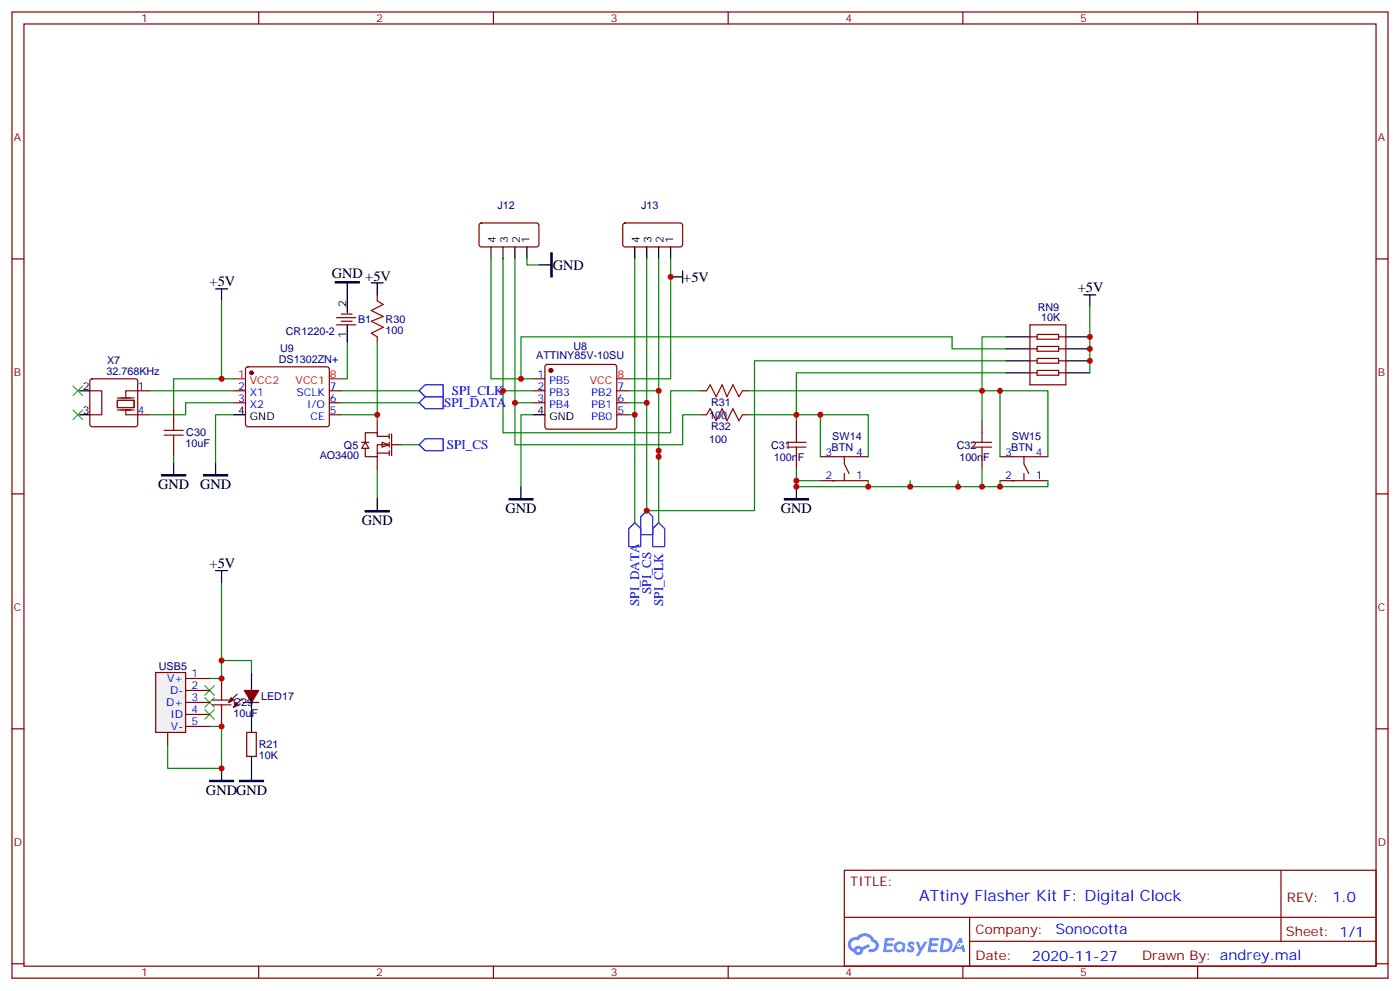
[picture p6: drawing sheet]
<svg xmlns="http://www.w3.org/2000/svg" width="412mm" height="292mm" viewBox="0 0 412 292" stroke-linecap="round" stroke-linejoin="round" font-family="sans-serif">
<g fill="none" stroke="#870000" stroke-width=".35">
<path d="M3.5 3.5h405.4v284.4h-405.4zM7.1 7.1h398.2v277.2h-398.2zM76.2 3.5v3.6M145.3 3.5v3.6M214.5 3.5v3.6M283.6 3.5v3.6M352.8 3.5v3.6M3.5 76.2h3.6M405.3 76.2h3.6M3.5 145.3h3.6M405.3 145.3h3.6M3.5 214.5h3.6"/>
<path d="M405.3 214.5h3.6M248.7 256.1h156.6v28.2h-156.6zM377.3 256.1v20.9M248.7 270h156.5M285.6 277h119.6M285.6 270v14.1M3.5 283.6h3.6M76.2 284.3v3.6M145.3 284.3v3.6M214.5 284.3v3.6M283.6 284.3v3.6M352.8 284.3v3.6"/>
<path d="M405.3 283.6h3.6"/>
</g>
<g fill="#5487ff">
<path d="M267.7 277.3a1.22 1.22 0 0 1 1.7 .3l-.4 .5a.47 .47 0 0 0-.3-.4 .47 .47 0 0 0-.5 .2l.1 .3a1.14 1.14 0 0 1 .8 1.7 1.14 1.14 0 0 1-1.9 0l-.2-.2 .5-.5 .7 .4a.29 .29 0 0 0 .3-.3 .29 .29 0 0 0-.2-.3 1.04 1.04 0 0 1-.6-1.7z"/>
<path d="M260.7 276h2.4l.3 .2-.2 .5-1.8 .1-.1 .8h1.5l.3 .4-.3 .4h-1.6l-.2 1.1h1.7l.2 .3-.2 .3-2.6 .1z"/>
<path d="M273.8 276h2.4l.3 .2-.1 .5-1.8 .1-.2 .8h1.6l.3 .4-.4 .4h-1.6l-.1 1.1h1.7l.2 .3-.2 .3-2.6 .1z"/>
<path d="M282.6 276.1h.7l.3 1.2-.6 .3a.69 .69 0 0 0-1 .3 .69 .69 0 0 0 .4 1 .69 .69 0 0 0 .9-.7l.5-.2 .6 2.2h-.8l-.2-.9h-1.8l-.5 .9h-.8z"/>
<path d="M269.8 277.1h.8l.6 1.8 1.1-1.8h.9l-2.6 4.2h-.8l.9-1.5z"/>
<path d="M277.4 276.1l-.6 4.1h1.3a2.11 2.11 0 0 0 2.5-2.1 2.11 2.11 0 0 0-2.5-2zM278.1 276.8a1.39 1.39 0 0 1 1.7 1.4 1.39 1.39 0 0 1-1.8 1.3h-.3z"/>
<path d="M263.7 277.7a1.54 1.54 0 0 0-.1 2.1 1.54 1.54 0 0 0 2.2 .2l.6 .2 .3-2.3-.2-.2-.4-.1a1.49 1.49 0 0 0-2.4 .1zM264 278.7a.94 .94 0 0 1 1.8 0 .94 .94 0 0 1-1.8 0z"/>
<path d="M250.4 276.4a2.18 2.18 0 0 0 1.1 3.7 1.44 1.44 0 0 0 1.6 1 1.44 1.44 0 0 0 1.2-1.5l2-1-.5-.8-1.9 1a1.47 1.47 0 0 0-2.4 .4 1.39 1.39 0 0 1-.7-1.9 1.39 1.39 0 0 1 2-.5 2.12 2.12 0 0 1 2.2-1.3 2.12 2.12 0 0 1 1.9 1.7 1.14 1.14 0 0 1 1.1 1.4 1.14 1.14 0 0 1-1.7 .8 .43 .43 0 0 0-.5 .3 .43 .43 0 0 0 .4 .5 1.98 1.98 0 0 0 2.5-1.2 1.98 1.98 0 0 0-1.2-2.5 3.1 3.1 0 0 0-5.3-.7l-.9 .1zM252.3 279.7a.55 .55 0 0 1 1.1 0 .55 .55 0 0 1-1.1 0z"/>
<circle cx="282.6" cy="278.1" r=".26"/>
</g>
<path d="M111.1 88.5l1.8 1.1-3.5 1.8 3.5 1.7-3.5 1.4 3.5 1.8-3.5 1.8 1.7 1M208.1 115l1.1-1.8 1.8 3.6 1.7-3.6 1.4 3.6 1.8-3.6 1.8 3.6 1-1.8M208.1 122.1l1.1-1.8 1.8 3.5 1.7-3.5 1.4 3.5 1.8-3.5 1.8 3.5 1-1.7M231.8 131.6h5.6M231.8 130.2h5.6M234.6 127.4v2.8M234.6 131.6v2.8M286.5 131.6h5.6M286.5 130.2h5.6M289.3 127.4v2.8M289.3 131.6v2.8" fill="none" stroke="#a10000" stroke-width=".35"/>
<g fill="none" stroke="#870000" stroke-width=".35">
<path d="M141.3 65.8l.5-.2 16.5 .1 .4 .6v5.9l-.7 .5-16.5-.1-.4-.6v-5.7zM183.7 65.8l.4-.2 16.6 .1 .4 .6-.1 5.9-.6 .5-16.5-.1-.5-.6v-5.7zM111.1 86.8v1.7M111.1 99.1v1.8M303.4 99.1h2.1M303.4 95.6h10.6v17.6h-10.6zM305.5 98.4h6.4v1.4h-6.4zM311.9 99.1h2.1M26.7 111.7l.5-.2h12.7l.5 .2 .2 .5v12.7l-.3 .5-.4 .2h-12.7l-.5-.2-.2-.5v-12.7zM40.6 115h3.5M68.8 115h3.5M68.8 118.5h3.5"/>
<path d="M72.6 108.2l.4-.3h23.3l.5 .3 .2 .5-.1 16.5-.6 .4-23.5-.1-.5-.6v-16.2zM97 115h3.5M97 118.5h3.5M157 115h3.5M157 111.5h3.5M157 118.5h3.5M160.7 107.5l.5-.3h19.8l.5 .3 .2 .4v17.7l-.3 .5-.4 .2h-19.8l-.5-.2-.2-.5v-17.7zM181.7 115h3.5M181.7 118.5h3.5M206.4 115h1.7M218.7 115h1.8M303.4 109.7h2.1"/>
<path d="M303.4 102.7h2.1M303.4 106.2h2.1M305.5 109h6.4v1.4h-6.4zM305.5 105.5h6.4v1.4h-6.4zM305.5 102h6.4v1.4h-6.4zM311.9 109.7h2.1M311.9 102.7h2.1M311.9 106.2h2.1M40.6 122.1h3.5M97 122.1h3.5M181.7 122.1h3.5M206.4 122.1h1.7"/>
<path d="M218.7 122.1h1.8M234.6 123.8v3.6M234.6 134.4v3.5M241.7 134.4h14.1M248.7 134.4v2.1l1.4 2.8M248.7 139.3v2.2M289.3 123.8v3.6M289.3 134.4v3.5M294.6 134.4h14.1M301.6 134.4v2.1l1.4 2.8M301.6 139.3v2.2M241.7 141.5h14.1"/>
<path d="M294.6 141.5h14.1"/>
</g>
<g fill="none" stroke="#000" stroke-width=".35">
<path d="M144.6 72.7v3.5M148.2 72.7v3.5M151.7 72.7v3.5M155.2 72.7v3.5M158.7 78h3.6M187 72.7v3.5M190.5 72.7v3.5M194 72.7v3.5M197.6 72.7v3.5M201.1 79.7v3.6M63.5 85h3.5M65.3 85v3.5"/>
<path d="M109.4 83.3h3.5M111.1 83.3v3.5M197.6 81.5h3.5M296.3 99.1h7.1M314 99.1h7M319.3 86.8h3.5M321 86.8v3.5M22.9 115h3.6M296.3 109.7h7.1M296.3 106.2h7.1M296.3 102.7h7.1M314 109.7h7"/>
<path d="M314 106.2h7M314 102.7h7M22.9 122.1h3.6M63.5 136.2v3.5M68.8 122.1h3.5M157 122.1h3.5M111.1 146.8v3.5M153.5 143.2v3.6M234.6 143.2v3.6"/>
</g>
<g fill="none" stroke="#008700" stroke-width=".35">
<path d="M144.6 76.2v35.3h8.9M148.2 76.2v38.8h8.8M151.7 76.2v42.3h5.3M187 76.2v45.9h-1.8M190.5 76.2v42.3h-5.3M194 76.2v38.8h-8.8M197.6 81.5v30h-12.4M280.5 99.1h-127v12.4h3.5M321 90.3v19.4M44.1 115h24.7M68.8 118.5h-14.1v3.6h-10.6M100.5 115h23"/>
<path d="M100.5 118.5h23M148.2 115v12.4h49.4v-12.4h8.8M151.7 118.5v12.4h49.4v-8.8h5.3M220.5 115h74.1v19.4M289.3 115v8.8M294.6 115h14.1v19.4M296.3 109.7h-61.7v14.1M68.8 122.1h-5.3v14.1M111.1 137.9v8.9M157 122.1h-3.5v21.1M220.5 122.1h21.2v12.3M234.6 137.9v3.6"/>
<path d="M241.7 122.1h14.1v12.3M289.3 137.9v5.3M241.7 141.5h-7.1v1.7h33.5v-1.7M255.8 141.5v1.7M282.2 141.5v1.7M294.6 141.5v1.7h-26.5M308.7 141.5v1.7h-14.1"/>
</g>
<g fill="#870000" stroke="#870000" stroke-width=".35">
<circle cx="162.3" cy="109" r=".53"/>
<circle cx="74.1" cy="109.7" r=".53"/>
</g>
<path d="M68.8 111.5h3.5M97 111.5h3.5M181.7 111.5h3.5" fill="none" stroke="#f00" stroke-width=".35"/>
<path d="M162.3 74.4h.3v7.1h-.3zM60 139.7h7v.4h-7zM107.6 150.3h7.1v.3h-7.1zM149.9 146.8h7.1v.3h-7.1zM231.1 146.8h7v.3h-7z" fill="#000" stroke="#000" stroke-width=".35"/>
<path d="M123.5 118.5l1.7-1.7h5.3v3.5h-5.3zM123.5 115l1.7-1.8h5.3v3.6h-5.3zM187 153.8l1.7 1.8v5.3h-3.5v-5.3zM190.5 150.3l1.8 1.7v5.3h-3.6v-5.3zM194 153.8l1.8 1.8v5.3h-3.5v-5.3z" fill="none" stroke="#00f" stroke-width=".35"/>
<path d="M26.5 115h3.5v7.1h-3.5M34.6 117.8h4.9v2.1h-4.9zM34.6 117.1h4.9M40.6 115h-3.6v2.1M34.6 120.6h4.9M38.5 120.6h-1.5v1.5h3.6" fill="none" stroke="#870012" stroke-width=".35"/>
<path d="M21.5 113.6l2.8 2.8M24.3 113.6l-2.8 2.8M21.5 120.6l2.8 2.9M24.3 120.6l-2.8 2.9" fill="none" stroke="#3c3" stroke-width=".35"/>
<path d="M112.5 130.2l2.2 .7-2.2 .7z" fill="#fff" stroke="#870000" stroke-width=".35"/>
<g fill="none" stroke="#870000" stroke-width=".35">
<path d="M99.1 95.6h5.7M99.1 93.5h5.7M100.5 94.5h3.2M100.5 92.4h3.2M51.2 120.3v3.5M51.2 130.9v3.5M106.5 130.2h2.2M107.6 130.2l1.1 1.7h-2.2zM111.1 133.3h3.6M111.1 123.8v3.6M111.1 134.4v3.5M114.7 128.4h-3.6v-1h-3.5v2.8"/>
<path d="M114.7 130.9h-3.6v3.5h-3.5v-2.5M114.7 127.7v1.4M114.7 130.2v1.4M114.7 132.6v1.5M115.4 127.7v6.4M115.4 130.9h2.8M72.7 215.5h2.8v7.1h-2.8z"/>
</g>
<g fill="none" stroke="#008700" stroke-width=".35">
<path d="M197.6 76.2v5.3M65.3 88.5v23h3.5M280.5 99.1v3.6h15.8M296.3 99.1h-7v15.9M65.3 111.5h-14.1v8.8M102.3 100.9v10.6h-1.8M111.1 100.9v22.9M194 115v19.4M296.3 106.2h-74.1v44.1h-31.7v-31.8M51.2 134.4v1.8M100.5 122.1h10.6M118.2 130.9h5.3"/>
<path d="M187 122.1v31.7M194 132.6v21.2M65.3 171.4v28.3h-3.6M61.7 213.8h3.6v12.3h-15.9v-7"/>
</g>
<path d="M123.5 130.9l1.7-1.8h5.3v3.5h-5.3z" fill="none" stroke="#00f" stroke-width=".35"/>
<path d="M48.3 128.1h5.7M48.3 126.6h5.7M51.2 123.8v2.8M51.2 128.1v2.8" fill="none" stroke="#a10000" stroke-width=".35"/>
<path d="M98.8 82.9h7v.4h-7zM47.6 139.7h7.1v.4h-7.1z" fill="#000" stroke="#000" stroke-width=".35"/>
<path d="M102.3 83.3v8.8M102.3 95.6v5.3M51.2 136.2v3.5M74.1 212v3.5M74.1 222.6v3.5" fill="none" stroke="#000" stroke-width=".35"/>
<path d="M60.3 208.8l2.8 2.9M60.3 205.3l2.8 2.8M60.3 201.8l2.8 2.8M63.1 208.8l-2.8 2.9M63.1 205.3l-2.8 2.8M63.1 201.8l-2.8 2.8" fill="none" stroke="#3c3" stroke-width=".35"/>
<path d="M45.9 197.9h8.8v17.6h-8.8z" fill="#f0f0f0" stroke="#870000" stroke-width=".35"/>
<path d="M54.7 199.7h7M65.3 199.7v3.5M49.4 215.5v3.6M54.7 203.2h7M54.7 206.7h7M54.7 210.3h7M54.7 213.8h7M65.3 210.3v3.5M69.8 204.3l-2.4 2.4M71.3 205.7l-2.5 2.4M71.6 206.7h4.6" fill="none" stroke="#870000" stroke-width=".35"/>
<path d="M63.5 167.9h3.5M65.3 167.9v3.5M74.1 197.9v5.3M74.1 206.7v5.3M65.3 226.1v3.6M74.1 226.1v3.6" fill="none" stroke="#000" stroke-width=".35"/>
<g fill="#870000" stroke="#870000" stroke-width=".35">
<path d="M72 203.2h4.2l-2.1 3.5z"/>
<path d="M69.5 206.7l.7 .7-1.4 .7z"/>
<path d="M68.1 205.3l.7 .7-1.4 .7z"/>
</g>
<path d="M61.7 229.7h7.1v.3h-7.1zM70.6 229.7h7v.3h-7z" fill="#000" stroke="#000" stroke-width=".35"/>
<path d="M155.2 76.2v1.8h3.5M65.3 194.4h8.8v3.5" fill="none" stroke="#008700" stroke-width=".35"/>
<path d="M62.4 206h5.7M62.4 207.4h5.7M65.3 203.2v2.8M65.3 207.4v2.9" fill="none" stroke="#a10000" stroke-width=".35"/>
<g fill="#c00">
<circle cx="151.7" cy="118.5" r=".88"/>
<circle cx="148.2" cy="115" r=".88"/>
<circle cx="268.1" cy="143.2" r=".88"/>
<circle cx="294.6" cy="143.2" r=".88"/>
<circle cx="282.2" cy="143.2" r=".88"/>
<circle cx="255.8" cy="143.2" r=".88"/>
<circle cx="241.7" cy="122.1" r=".88"/>
<circle cx="294.6" cy="115" r=".88"/>
<circle cx="289.3" cy="143.2" r=".88"/>
<circle cx="289.3" cy="115" r=".88"/>
<circle cx="234.6" cy="143.2" r=".88"/>
<circle cx="234.6" cy="122.1" r=".88"/>
<circle cx="234.6" cy="141.5" r=".88"/>
<circle cx="153.5" cy="111.5" r=".88"/>
<circle cx="187" cy="122.1" r=".88"/>
<circle cx="194" cy="115" r=".88"/>
<circle cx="190.5" cy="118.5" r=".88"/>
<circle cx="111.1" cy="122.1" r=".88"/>
<circle cx="65.3" cy="111.5" r=".88"/>
<circle cx="321" cy="106.2" r=".88"/>
<circle cx="321" cy="102.7" r=".88"/>
<circle cx="321" cy="99.1" r=".88"/>
<circle cx="190.5" cy="150.3" r=".88"/>
<circle cx="194" cy="132.6" r=".88"/>
<circle cx="194" cy="134.4" r=".88"/>
<circle cx="65.3" cy="226.1" r=".88"/>
<circle cx="65.3" cy="194.4" r=".88"/>
<circle cx="65.3" cy="199.7" r=".88"/>
<circle cx="65.3" cy="213.8" r=".88"/>
<circle cx="197.6" cy="81.5" r=".88"/>
</g>
<text font-size="4.6" fill="#00f" x="270.8" y="265.1">ATtiny Flasher Kit F: Digital Clock</text>
<g font-size="4.2">
<text x="97.7" y="81.9">GND+5V</text>
<text x="162.8" y="79.4">GND</text>
<text x="201.3" y="82.9">+5V</text>
<text x="61.7" y="84.3">+5V</text>
<text x="317.5" y="86.1">+5V</text>
<text x="46.6" y="143.9">GND</text>
<text x="58.9" y="143.9">GND</text>
<text x="106.5" y="154.5">GND</text>
<text x="148.9" y="151">GND</text>
<text x="230" y="151">GND</text>
<text x="61.7" y="167.2">+5V</text>
<text x="60.7" y="233.9">GNDGND</text>
</g>
<g font-size="4.2" fill="#00f">
<text x="392.5" y="265.4">1.0</text>
<text x="310.9" y="274.9">Sonocotta</text>
<text x="304" y="282.7">2020-11-27</text>
</g>
<g font-size="3.9" fill="#00f">
<text x="130.9" y="119.7">SPI_DATA</text>
<text x="133.1" y="116.2">SPI_CLK</text>
<text x="131.6" y="132.2">SPI_CS</text>
<text x="188.3" y="178.3" transform="rotate(-90 188.3 178.3)">SPI_DATA</text>
<text x="191.8" y="174.8" transform="rotate(-90 191.8 174.8)">SPI_CS</text>
<text x="195.3" y="178.3" transform="rotate(-90 195.3 178.3)">SPI_CLK</text>
</g>
<g font-size="3.9" fill="#800">
<text x="250.5" y="260.7">TITLE:</text>
<text x="379.1" y="265.4">REV:</text>
<text x="287.4" y="274.9">Company:</text>
<text x="378.7" y="275.5">Sheet: 1/1</text>
<text x="287.4" y="282.6">Date:</text>
<text x="336.4" y="282.7">Drawn By: andrey.mal</text>
</g>
<g font-size="3.2" fill="#800">
<text x="41.6" y="6.5">1</text>
<text x="110.8" y="6.5">2</text>
<text x="179.9" y="6.5">3</text>
<text x="249.1" y="6.5">4</text>
<text x="318.2" y="6.5">5</text>
<text x="4.1" y="41.6">A</text>
<text x="405.9" y="41.6">A</text>
<text x="4.1" y="110.8">B</text>
<text x="405.9" y="110.8">B</text>
<text x="4.1" y="179.9">C</text>
<text x="405.9" y="179.9">C</text>
<text x="4.1" y="249.1">D</text>
<text x="405.9" y="249.1">D</text>
<text x="41.6" y="287.3">1</text>
<text x="110.8" y="287.3">2</text>
<text x="179.9" y="287.3">3</text>
<text x="249.1" y="287.3">4</text>
<text x="318.2" y="287.3">5</text>
</g>
<g font-size="3.2" fill="#000080">
<text x="146.6" y="61.4">J12</text>
<text x="188.9" y="61.4">J13</text>
<text x="105.5" y="95">B1</text>
<text x="113.6" y="94.9">R30</text>
<text x="305.7" y="91.5">RN9</text>
<text x="306.7" y="94.5">10K</text>
<text x="84.2" y="98.5">CR1220-2</text>
<text x="113.6" y="98.2">100</text>
<text x="31.5" y="107.2">X7</text>
<text x="82.1" y="106.9">DS1302ZN+</text>
<text x="82.5" y="103.6">U9</text>
<text x="157.9" y="105.7">ATTINY85V-10SU</text>
<text x="168.9" y="102.9">U8</text>
<text x="31.3" y="110.4">32.768KHz</text>
<text x="209.5" y="119.6">R31</text>
<text x="208.9" y="123.2">100</text>
<text x="54.7" y="131.7">10uF</text>
<text x="54.9" y="128.4">C30</text>
<text x="208.9" y="130.3">100</text>
<text x="209.5" y="126.7">R32</text>
<text x="245.2" y="129.4">SW14</text>
<text x="298.1" y="129.4">SW15</text>
<text x="94.2" y="135.2">AO3400</text>
<text x="101.3" y="132.1">Q5</text>
<text x="227.2" y="132">C31</text>
<text x="227.9" y="135.6">100nF</text>
<text x="245" y="132.6">BTN</text>
<text x="281.9" y="132">C32</text>
<text x="282.6" y="135.6">100nF</text>
<text x="297.9" y="132.6">BTN</text>
<text x="46.8" y="197.2">USB5</text>
<text x="68.8" y="207.9">C29</text>
<text x="76.9" y="206.1">LED17</text>
<text x="68.8" y="211.1">10uF</text>
<text x="76.2" y="220.2">R21</text>
<text x="76.2" y="223.4">10K</text>
</g>
<g font-size="3.2">
<text x="146" y="71.4" transform="rotate(-90 146 71.4)">4</text>
<text x="149.6" y="71.4" transform="rotate(-90 149.6 71.4)">3</text>
<text x="153.1" y="71.4" transform="rotate(-90 153.1 71.4)">2</text>
<text x="155.9" y="71.4" transform="rotate(-90 155.9 71.4)">1</text>
<text x="188.4" y="71.4" transform="rotate(-90 188.4 71.4)">4</text>
<text x="191.9" y="71.4" transform="rotate(-90 191.9 71.4)">3</text>
<text x="195.4" y="71.4" transform="rotate(-90 195.4 71.4)">2</text>
<text x="198.3" y="71.4" transform="rotate(-90 198.3 71.4)">1</text>
<text x="102" y="90.3" transform="rotate(-90 102 90.3)">2</text>
<text x="102" y="99.4" transform="rotate(-90 102 99.4)">1</text>
<text x="24.4" y="114.7">2</text>
<text x="24.4" y="121.7">3</text>
<text x="70.1" y="121.7">4</text>
<text x="73.6" y="123.5">GND</text>
<text x="158.3" y="121.7">4</text>
<text x="161.8" y="123.5">GND</text>
</g>
<g font-size="3.2" fill="#f00">
<text x="70.1" y="111.1">1</text>
<text x="73.6" y="112.9">VCC2</text>
<text x="87.1" y="112.9">VCC1</text>
<text x="97.2" y="111.1">8</text>
<text x="173.8" y="112.9">VCC</text>
<text x="181.9" y="111.1">8</text>
</g>
<g font-size="3.2" fill="#00f">
<text x="158.3" y="111.1">1</text>
<text x="161.8" y="112.9">PB5</text>
<text x="40.6" y="114.7">1</text>
<text x="70.1" y="114.7">2</text>
<text x="70.1" y="118.2">3</text>
<text x="73.6" y="116.4">X1</text>
<text x="73.6" y="119.9">X2</text>
<text x="87.4" y="116.4">SCLK</text>
<text x="90.4" y="119.9">I/O</text>
<text x="97.2" y="118.2">6</text>
<text x="97.2" y="114.7">7</text>
<text x="158.3" y="114.7">2</text>
<text x="158.3" y="118.2">3</text>
<text x="161.8" y="116.4">PB3</text>
<text x="161.8" y="119.9">PB4</text>
<text x="174.3" y="119.9">PB1</text>
<text x="174.3" y="116.4">PB2</text>
<text x="181.9" y="118.2">6</text>
<text x="181.9" y="114.7">7</text>
<text x="40.6" y="121.7">4</text>
<text x="91.5" y="123.5">CE</text>
<text x="97.2" y="121.7">5</text>
<text x="174.3" y="123.5">PB0</text>
<text x="181.9" y="121.7">5</text>
<text x="243.2" y="134.1">3</text>
<text x="252.2" y="134.1">4</text>
<text x="296.1" y="134.1">3</text>
<text x="305.2" y="134.1">4</text>
<text x="243.2" y="141.1">2</text>
<text x="252.2" y="141.1">1</text>
<text x="296.1" y="141.1">2</text>
<text x="305.2" y="141.1">1</text>
<text x="49.2" y="200.7">V+</text>
<text x="56.4" y="199.3">1</text>
<text x="56.4" y="202.8">2</text>
<text x="48.9" y="207.8">D+</text>
<text x="50.1" y="204.3">D-</text>
<text x="56.4" y="206.4">3</text>
<text x="56.4" y="209.9">4</text>
<text x="50.2" y="211.3">ID</text>
<text x="50.4" y="214.8">V-</text>
<text x="56.4" y="213.4">5</text>
</g>
</svg>
